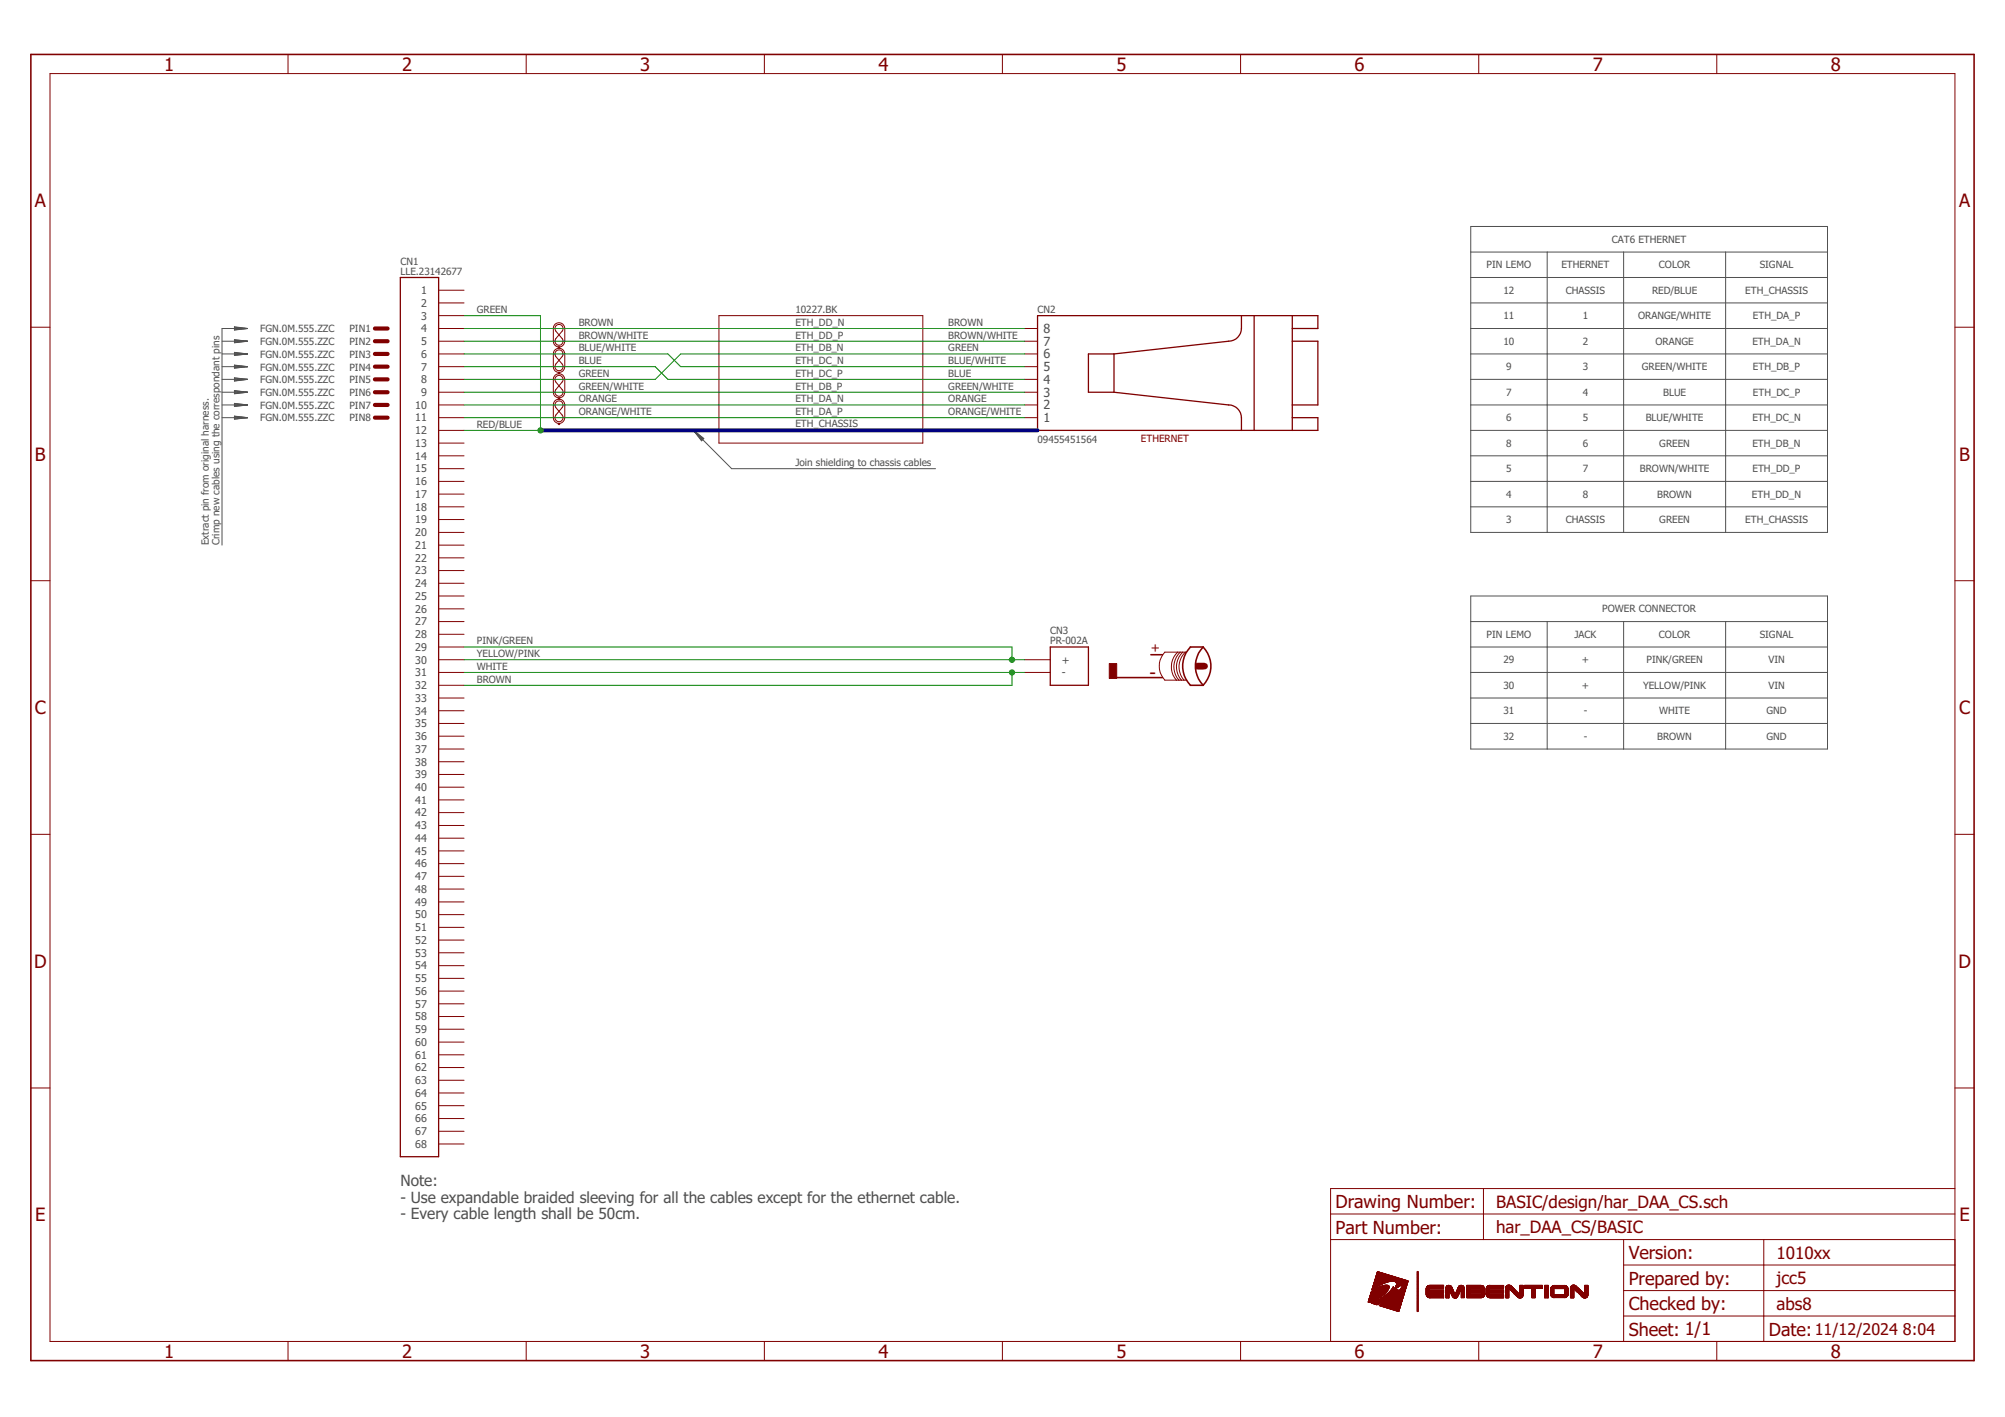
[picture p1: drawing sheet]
<svg xmlns="http://www.w3.org/2000/svg" width="297mm" height="210mm" viewBox="0 0 297 210" stroke-linecap="round" stroke-linejoin="round" font-family="sans-serif">
<g fill="none" stroke="#505050" stroke-width=".15">
<path d="M217.9 33.5h52.8v45.4h-52.8zM217.9 37.3h52.8M229.2 37.3v41.6M240.5 37.3v41.6M255.7 37.3v41.6M32.9 52.4h3.8M32.9 56.2h3.8M32.9 60h3.8M32.9 50.5h3.8M32.9 54.3h3.8M32.9 58.1h3.8M34.7 48.4l2 .3-2 .2z"/>
<path d="M34.7 50.3l2 .2-2 .3zM34.7 52.2l2 .2-2 .3zM34.7 54.1l2 .2-2 .2zM34.7 56l2 .2-2 .3zM34.7 57.8l2 .3-2 .2zM34.7 59.8l2 .2-2 .2zM34.7 48.6l2 .1M34.7 48.5l2 .2M34.7 50.4l2 .1M34.7 52.3l2 .1M34.7 52.2l2 .2M34.7 54.2l2 .1"/>
<path d="M34.7 54.1l2 .2M34.7 56.1l2 .1M34.7 56l2 .2M34.7 58l2 .1M34.7 57.9l2 .2M34.7 59.9l2 .1M34.7 59.8l2 .2M36.7 48.7h-3.8v32.1M36.7 48.7h-2M36.7 48.7l-2 .2M36.7 50.5l-2 .1M36.7 50.5l-2 .2"/>
<path d="M36.7 52.4l-2 .1M36.7 52.4l-2 .2M36.7 54.3l-2 .1M36.7 54.3l-2 .2M36.7 56.2l-2 .1M36.7 56.2l-2 .2M36.7 58.1l-2 .1M36.7 58.1l-2 .2M36.7 60l-2 .1M36.7 60l-2 .2M217.9 41.1h52.8M217.9 48.7h52.8"/>
<path d="M217.9 52.4h52.8M217.9 56.2h52.8M217.9 60h52.8M217.9 44.9h52.8M32.9 61.9h3.8M34.7 61.6l2 .3-2 .2zM34.7 61.8l2 .1M34.7 61.7l2 .2M36.7 61.9l-2 .1M36.7 61.9l-2 .2M102.7 63.8l5.7 5.6h30.2M102.7 63.8l1.6 1.2-.4 .3z"/>
<path d="M102.7 63.8l1.5 1.2M102.7 63.8l1.3 1.4M102.7 63.8l1.3 1.5M217.9 63.8h52.8M217.9 67.5h52.8M217.9 71.3h52.8M217.9 75.1h52.8M217.9 92.1h52.8M217.9 88.3h52.8v22.7h-52.8zM217.9 95.8h52.8M217.9 99.6h52.8M229.2 92.1v18.9"/>
<path d="M240.5 92.1v18.9M255.7 92.1v18.9M217.9 103.4h52.8M217.9 107.2h52.8"/>
</g>
<g fill="none" stroke="#800000" stroke-width=".15">
<path d="M7.4 10.9h282.2v187.8h-282.2zM42.7 8.1v2.8M78 8.1v2.8M113.2 8.1v2.8M148.5 8.1v2.8M183.8 8.1v2.8M219.1 8.1v2.8M254.3 8.1v2.8M4.6 48.5h2.8M65 46.8h3.7M65 43h3.7M65 44.9h3.7"/>
<path d="M65 48.7h3.7M65 50.5h3.7M65 52.4h3.7M65 54.3h3.7M65 56.2h3.7M65 58.1h3.7M65 60h3.7M82.3 51.8a.86 .86 0 0 1 .9-.1 .86 .86 0 0 1 .5 .7v1.9a.85 .85 0 0 1-.9 .9 .85 .85 0 0 1-.8-.9v-2.1zM82.3 48a.86 .86 0 0 1 .9-.1 .86 .86 0 0 1 .5 .8v1.8a.85 .85 0 0 1-.9 .9 .85 .85 0 0 1-.8-.9v-2.1zM82.3 55.6a.86 .86 0 0 1 .9-.2 .86 .86 0 0 1 .5 .8v1.9a.85 .85 0 0 1-.9 .8 .85 .85 0 0 1-.8-.8v-2.1zM82.3 59.3a.86 .86 0 0 1 .9-.1 .86 .86 0 0 1 .5 .8v1.9a.85 .85 0 0 1-.9 .8 .85 .85 0 0 1-.8-.8v-2.2zM82.4 52a.63 .63 0 0 0-.1 .8l1 1.1a.61 .61 0 0 1-.1 .9 .61 .61 0 0 1-.8 0 .61 .61 0 0 1-.1-.9l1-1.1a.61 .61 0 0 0-.1-.8 .61 .61 0 0 0-.8 0z"/>
<path d="M82.4 48.3a.61 .61 0 0 1 .8-.1 .61 .61 0 0 1 .1 .8l-1 1.2a.61 .61 0 0 0 .1 .8 .61 .61 0 0 0 .8 0 .61 .61 0 0 0 .1-.8l-1-1.2a.63 .63 0 0 1 .1-.7zM82.4 55.8a.6 .6 0 0 1 .8-.1 .6 .6 0 0 1 .1 .9l-1 1.1a.61 .61 0 0 0 .1 .8 .61 .61 0 0 0 .8 0 .61 .61 0 0 0 .1-.8l-1-1.1a.6 .6 0 0 1 .1-.8zM82.4 59.6a.61 .61 0 0 1 .8-.1 .61 .61 0 0 1 .1 .9l-1 1.1a.61 .61 0 0 0 .1 .8 .61 .61 0 0 0 .8 0 .61 .61 0 0 0 .1-.8l-1-1.1a.63 .63 0 0 1 .1-.8zM82.7 51.4v.2M82.7 55.2v.2M82.7 58.9v.2M82.8 51.4v.2M82.8 55.2v.2M82.8 58.9v.2M82.9 51.4v.2M82.9 55.2v.2M82.9 58.9v.2"/>
<path d="M106.5 46.8h30.2v18.8h-30.2zM151.8 48.7h1.9M151.8 50.5h1.9M151.8 52.4h1.9M151.8 54.3h1.9M151.8 56.2h1.9M151.8 58.1h1.9M151.8 60h1.9M289.6 48.5h2.9M65 65.6h3.7M65 61.9h3.7M65 63.8h3.7"/>
<path d="M65 67.5h3.7M65 69.4h3.7M65 71.3h3.7M65 73.2h3.7M65 75.1h3.7M65 77h3.7M65 78.9h3.7M82.7 62.7v.2M82.8 62.7v.2M82.9 62.7v.2M151.8 61.9h1.9M4.6 86h2.8"/>
<path d="M65 80.8h3.7M65 82.6h3.7M65 84.5h3.7M65 86.4h3.7M65 88.3h3.7M65 90.2h3.7M65 92.1h3.7M65 94h3.7M65 95.8h3.7M65 97.7h3.7M65 99.6h3.7M151.8 97.7h3.8"/>
<path d="M151.8 99.6h3.8M174.5 96.6a2.99 2.99 0 0 0-.2 4.2M174.8 96.6a2.97 2.97 0 0 0-.1 4.2M175.2 96.6a2.99 2.99 0 0 0-.2 4.2M175.6 96.6a2.99 2.99 0 0 0-.2 4.2M175.8 96.6h-3.2a3 3 0 0 0 0 4.2h3.2M178.4 98.3h-1.2v.8h1.1M289.6 86h2.9M65 101.5h3.7M65 103.4h3.7M65 105.3h3.7M65 107.2h3.7"/>
<path d="M65 109.1h3.7M65 111h3.7M65 112.8h3.7M65 114.7h3.7M65 116.6h3.7M65 118.5h3.7M4.6 123.6h2.8M65 120.4h3.7M65 122.3h3.7M65 124.2h3.7M65 126h3.7M65 127.9h3.7"/>
<path d="M65 129.8h3.7M65 131.7h3.7M65 133.6h3.7M65 135.5h3.7M65 137.4h3.7M65 139.3h3.7M289.6 123.6h2.9M65 141.1h3.7M65 143h3.7M65 144.9h3.7M65 146.8h3.7M65 148.7h3.7"/>
<path d="M65 150.6h3.7M65 152.5h3.7M65 154.4h3.7M65 156.3h3.7M65 158.1h3.7M4.6 161.2h2.8M65 160h3.7M65 161.9h3.7M65 163.8h3.7M65 165.7h3.7M65 167.6h3.7M65 169.5h3.7"/>
<path d="M197.1 179.8h92.5M219.8 176.1v7.5M289.6 161.2h2.9M289.6 176.1h-92.5v22.6M42.7 198.7v2.8M78 198.7v2.8M113.2 198.7v2.8M148.5 198.7v2.8M183.8 198.7v2.8M197.1 183.6h92.5M202.7 192.9h.3M202.7 192.7h.7"/>
<path d="M202.8 192.6h1M202.8 192.4h1.2M202.9 192.9h.1M202.9 192.3h1.4M202.9 192.2h1.6M203 192h1.7M203 191.9h1.9M203.1 191.7h2M203.1 191.6h2.1M203.1 192.8l-.4 .1M203.1 191.4h2.3M203.2 193h.3"/>
<path d="M203.2 193.1h.2M203.2 191.1h.1M203.3 192.8h-.6M203.3 191h.1M203.3 191.3h2.2M203.3 190.8h.4M203.3 193.1h.1M203.3 191l-.1 .1M203.4 190.7h.5M203.4 191.2h2.1M203.4 192.8h-.7M203.4 191h-.1"/>
<path d="M203.4 190.5h.8M203.5 190.4h.9M203.5 193.1h.8M203.5 191.1h2.1M203.5 190.9h-.2M203.5 190.2h1.2M203.5 192.9h.3M203.5 192.7h-.8M203.6 190.9h-.3M203.6 190.1h1.5M203.6 193h-.4M203.6 192.7h-.8"/>
<path d="M203.6 189.9h1.9M203.6 193.2h.6M203.6 190.8l-.3 .1M203.6 189.8h5M203.6 189.7l5 .1M203.7 189.7h4.8M203.7 189.7h4.7M203.7 193.2h.5M203.7 193h-.4M203.7 192.6h-.9M203.7 191h2M203.7 189.6h4.6"/>
<path d="M203.7 189.6h4.5M203.7 193h.8M203.7 190.8h-.4M203.7 189.5l4.3 .1M203.7 189.5h4.2M203.7 189.5h4.1M203.8 191h1.9M203.8 189.4l3.9 .1M203.8 189.4h3.8M203.8 189.4h3.6M203.8 189.3h3.5M203.8 192.9h-.4"/>
<path d="M203.8 190.7l-.5 .1M203.8 189.3h3.4M203.8 189.3h3.3M203.8 189.2h3.1M203.8 189.2h3M203.8 193.3h.3M203.8 192.6h-1M203.8 189.1l2.9 .1M203.8 189.1h2.8M203.9 192.7h.2M203.9 190.7h-.5M203.9 189.1h2.6"/>
<path d="M203.9 189h2.4M203.9 189h2.2M203.9 192.8l-.3 .1M203.9 188.9h2.1M203.9 188.9h1.9M203.9 192.5h-1.1M203.9 188.8l1.9 .1M203.9 188.8h1.7M203.9 188.8h1.6M204 188.7h1.3M204 192.8h-.3M204 190.6h-.6"/>
<path d="M204 188.7h1.1M204 188.6h1M204 192.5h-1.2M204 188.6h.9M204 188.6h.8M204 192.9h.7M204 190.8h1.8M204 188.5h.6M204 188.5h.5M204 188.4h.4M204 188.4h.3M204.1 192.8h-.3"/>
<path d="M204.1 190.8h1.7M204.1 188.4h.1M204.1 192.4h-1.3M204.1 190.5l-.7 .1M204.1 192.6h.3M204.2 192.4h-1.4M204.2 192.7h-.3M204.2 192.3h-1.3M204.2 190.5h-.8M204.3 192.7h-.3M204.3 192.7h.7M204.3 193.4h3.2"/>
<path d="M204.3 192.6h-.2M204.3 190.7h1.5M204.3 190.4l-.9 .1M204.3 192.3h-1.4M204.4 190.6h1.4M204.4 193.1h-.9M204.4 193.3h3.1M204.4 192.4h.2M204.4 192.2h-1.5M204.4 190.4h-.9M204.4 193.1h-.8M204.4 193.4h3.1"/>
<path d="M204.4 192.6h-.2M204.5 192.2h-1.6M204.5 190.6h1.3M204.5 193.3h3M204.5 192.5h-.2M204.5 190.3l-1 .1M204.5 192.6h.7M204.6 193.2h3M204.6 193h-.8M204.6 192.5h-.3M204.6 192.1h-1.7M204.6 190.6h1.2"/>
<path d="M204.6 193.5h2.9M204.6 190.3h-1.1M204.6 193h-.7M204.7 193.2h2.9M204.7 192.4h-.3M204.7 192.3h.1M204.7 192h-1.8M204.7 190.5h1.1M204.7 193.1h2.9M204.7 192.9h-.8M204.7 190.2l-1.2 .1M204.7 192.4h-.2"/>
<path d="M204.7 192h-1.7M204.8 193.5h2.7M204.8 192.3h-.2M204.8 192.8l-.7 .1M204.8 192.4h.6M204.8 191.9h-1.8M204.8 193h2.8M204.9 190.2h-1.4M204.9 192.8h-.8M204.9 192.2h.1M204.9 191.9h-1.9M204.9 190.5h.8"/>
<path d="M204.9 192.3h-.2M204.9 193h2.7M204.9 190.1l-1.4 .1M204.9 193.6h2.5M204.9 192.8h-.7M204.9 192.2h-.2M204.9 191.8h-1.9M205 192.9h2.6M205 192.2h-.2M205 191.8h-2M205 192.3h.6M205 190.4h.7"/>
<path d="M205 191.7h-2M205 190.1h-1.5M205.1 192.7h-.8M205.1 193.6h2.3M205.1 192.1h-.2M205.1 192h.1M205.1 192.8h2.6M205.1 192.7h-.7M205.1 191.7h-2M205.1 193.7h2.3M205.1 192.1h-.1M205.2 192.6h-.7"/>
<path d="M205.2 191.6h-2.1M205.2 190.4h.1M205.2 192h-.2M205.2 190l-1.6 .1M205.2 192.7h2.5M205.2 192.2h.6M205.3 192.7h2.4M205.3 192.6h-.7M205.3 192h-.2M205.3 191.5h-2.2M205.3 190.4h.2M205.3 193.7h2.1"/>
<path d="M205.3 191.9h.1M205.3 192.6h2.4M205.3 192.5h-.6M205.3 191.9h-.1M205.3 190h-1.7M205.4 191.4l-2.3 .1M205.4 192.5h-.7M205.4 191.9h-.2M205.4 193.7h2M205.4 192.6h2.4M205.4 192h.6M205.4 191.4h-2.2"/>
<path d="M205.4 191.3h-2.2M205.5 192.4h-.7M205.5 191.8h-.2M205.5 191.7h.1M205.5 191.3h-2.3M205.5 189.9l-1.9 .1M205.5 191.8h-.1M205.5 192.4h-.6M205.5 191.2h-2.2M205.5 193.8h1.9M205.6 191.7h-.2M205.6 192.4h2.2"/>
<path d="M205.6 192.3h-.7M205.6 191.1l-2.2 .1M205.6 193.8h1.8M205.6 191.9h.6M205.6 191.6h.1M205.6 189.9h.1M205.7 192.4h2.1M205.7 191.7h-.2M205.7 192.3h-.7M205.7 191l-2.1 .1M205.7 189.9h-2.1M205.7 191.8h2.3"/>
<path d="M205.7 191.6h-.2M205.7 192.2h-.6M205.7 191.6h-.1M205.7 190.9h-1.9M205.7 190.9h-1.8M205.8 193.8h1.6M205.8 192.3h2M205.8 190.8l-1.9 .1M205.8 192.2h-.7M205.8 191.7h.6M205.8 191.5h-.1M205.8 191.4h.1"/>
<path d="M205.8 190.7h-1.6M205.8 189.8v.1M205.8 191.7h2.2M205.8 192.2h2.1M205.8 189.8l-2.2 .1M205.9 192.1h-.6M205.9 192.2h2M205.9 191.4l-.1 .1M205.9 193.9h1.4M205.9 189.8h.1M205.9 191.6h2.1M206 191.6h.5"/>
<path d="M206 191.4h-.2M206 191.3h.1M206 192h-.6M206 191.5h2.1M206 191.3h-.1M206 193.9h1.3M206.1 192h1.8M206.1 192h-.7M206.1 191.5h2M206.1 191.1h.1M206.1 194h1.2M206.1 191.9h-.6"/>
<path d="M206.1 191.2h-.1M206.1 191.4h.6M206.1 191.4h1M206.2 191.9h-.6M206.2 191.1l-.2 .1M206.2 191.3h.9M206.2 191h.1M206.2 189.8h-2.6M206.2 191.9h1.8M206.2 191.1h-.1M206.2 191.8h-.5M206.2 194h1.1"/>
<path d="M206.2 191l-.1 .1M206.2 190.9h.1M206.3 191.9h1.7M206.3 191.3h.8M206.3 191h-.1M206.3 191.8h1.7M206.3 191.2h.8M206.3 190.9h-.1M206.3 190.8h.1M206.3 191.7h-.6M206.4 191.2h.7M206.4 190.8l-.1 .1"/>
<path d="M206.4 190.7h.1M206.4 194h.9M206.4 191.7h1.6M206.4 191.1h.7M206.4 190.6h.1M206.4 189.8h2.2M206.5 191.1h.6M206.5 191h.5M206.5 191h.4M206.5 194.1h.8M206.5 190.9h.4M206.6 191.6h1.5"/>
<path d="M206.6 194.1h.7M206.6 189.8h2M206.6 190.8h.3M206.7 194.1h.6M206.7 189.9h1.9M206.7 191.4h.4M206.7 190.7h.4M206.8 190.9h-.2M206.8 189.9h1.8M206.8 190.5h.5M206.8 190h1.7M206.8 190.8l-.2 .1"/>
<path d="M206.9 194.2h.4M206.9 190.4h.7M206.9 190.2h.9M206.9 190.1h1.6M206.9 190.8h-.2M207 194.2h.2M207 190.7l-.3 .1M207.1 190.7h-.4M207.1 194.2h.1M207.2 191.4h.9M207.2 190.6h-.5M207.2 191.3h.9"/>
<path d="M207.3 190.6h-.5M207.3 191.3h.9M207.3 191.2h.9M207.3 190.5l-.5 .1M207.4 191.1h.8M207.4 190.5h-.6M207.5 191h.7M207.5 190.4l-.7 .1M207.5 190.9h.8M207.6 190.4h-.8M207.6 190.8h.7M207.6 193.1h-2.8"/>
<path d="M207.6 193h-2.7M207.6 190.7h.7M207.6 190.3l-.7 .1M207.7 192.8l-2.6 .1M207.7 190.7h.6M207.7 190.6h.6M207.7 192.8h-2.5M207.7 190.6h.7M207.7 190.3h-.8M207.8 190.5h.6M207.8 192.5h-2.3M207.8 192.3h-2.1"/>
<path d="M207.9 192.3h-2.1M207.9 190.4h.5M207.9 192.1h-1.9M207.9 190.3h.5M207.9 190.2h-1M208 191.9h-1.8M208 190.1l-1.1 .1M208 190.2h.5M208 190.1h.5M208 191.6h-2.1M208.1 191.5h-2.1M208.2 191.3h-1"/>
<path d="M208.2 191.1h-.8M208.3 190.9h-.8M208.3 190.8l-.7 .1M208.3 190.8h-.7M208.5 190.2l-.6 .1M210 191.2h.1M210 194.3h.1M210 194.2h.1M210 194.1h.1M210 194h.1M210 193.9h.1M210 193.8h.1"/>
<path d="M210 193.7h.1M210 193.6h.1M210 193.5h.1M210 193.4h.1M210 193.3h.1M210 193.2h.1M210 193.1h.1M210 193h.1M210 192.9h.1M210 192.8h.1M210 192.7h.1M210 192.6h.1"/>
<path d="M210 192.5h.1M210 192.4h.1M210 192.3h.1M210 192.2h.1M210 192.1h.1M210 192h.1M210 191.9h.1M210 191.8h.1M210 191.7h.1M210 191.6h.1M210 191.5h.1M210 191.4h.1"/>
<path d="M210 191.3h.1M210 191.1h.1M210 191h.1M210 190.9h.1M210 190.8h.1M210 190.7h.1M210 190.6h.1M210 190.5h.1M210 190.4h.1M210 190.3h.1M210 190.2h.1M210 190.1h.1"/>
<path d="M210 190h.1M210 189.9h.1M210 189.8h.1M210 189.7h.1M210 189.6h.1M210 189.5h.1M210 189.4h.1M210 189.3h.1M210 189.2h.1M210 189.1h.1M210 189h.1M210 188.9h.1"/>
<path d="M210 188.8h.1M210 188.7h.1M210 188.6h.1M210 188.5h.1M210 188.4h.1M210 188.3h.1M211.3 191.2h2.6M211.3 191.5h2.6l-2.6 .1M211.3 191.8h2.6M211.3 191.7h.5M211.3 191.6h.5M211.3 191.5h2.6"/>
<path d="M211.3 191.4h2.6M211.3 191.3h2.6M211.3 191.1h2.6M211.3 191h.5M211.3 190.9h.5M211.3 191.9h2.6M211.3 190.8h2.6M211.3 190.6v.1M211.3 191.9h.1M211.3 190.7h2.6M211.4 192h2.5M211.4 192h.1"/>
<path d="M211.4 190.7h2.5M211.4 190.6h2.5M211.4 192.1h.1M211.5 192.1h2.4M211.5 190.6h2.4M211.5 190.5h2.4M211.5 190.5h.1M211.6 192.2h2.3M211.6 192.2h.1M211.6 190.5h2.3M211.7 192.2h2.2M211.7 192.2h.1"/>
<path d="M211.8 192.3h.1M211.8 191.7h-.5l2.6 .1M211.8 192.3h2.1M213.9 191.1h.1M213.9 192.3h.1M213.9 190.4h-2.3M213.9 192.2h-2.4M213.9 192h-2.5h2.5M213.9 190.6h-2.5M213.9 190.8h-2.6h2.6M214.2 191.2h.5M214.2 192.3h.5"/>
<path d="M214.2 192.2h.5M214.2 192.1h.5M214.2 192h.5M214.2 190.7l.9 .1h-.9M214.2 190.8h1M214.2 191.9h.5M214.2 191.8h.5M214.2 191.7h.5M214.2 191.6h.5M214.2 191.5h.5M214.2 191.4h.5M214.2 191.3h.5"/>
<path d="M214.2 191.1h.5M214.2 191h.5M214.2 190.9h1M214.2 190.8l1 .1M214.2 190.6h.9M214.3 190.6h.8M214.3 190.6h.1M214.3 190.5l.7 .1M214.3 190.5h.6M214.4 190.5h.5M214.4 190.5h.1M214.5 190.4h.1"/>
<path d="M214.5 190.4h.3M214.7 191h.5M214.7 191.1h.6M214.8 191.2h.5M214.8 191.2l.5 .1M214.8 190.4h.1M214.8 191.3h.5M214.8 190.4v.1M214.8 191.3l.6 .1M214.9 191.4h.5M214.9 190.5h-.5M214.9 191.4l.5 .1"/>
<path d="M214.9 190.5h.1M214.9 191.5h.5M214.9 191.5l.6 .1h-.6M214.9 191.5h.1M214.9 191.6h.6M215 191.7h.5h-.5M215 191.7h.1M215.1 190.7h-.9h.9M215.1 191.9h1M215.2 190.9h.1M215.2 191h-.5l.6 .1M215.3 192.2l.6-.1-.6 .1"/>
<path d="M215.3 191.1h-.6l.6 .1M215.3 192.2h.6M215.3 192.2l.5 .1M215.3 191.3h.1M215.4 192.2l.4 .1M215.5 192.3h.1M215.5 191.6h.1M215.5 191.6l-.5 .1M215.5 191.7h-.5l.6 .1M215.5 191.7h.1M215.6 191.8h.5h-1M215.6 192.3h.1"/>
<path d="M215.6 191.6h.6M215.7 191.6h.1M215.7 191.6h.5M215.7 192.3h.1M215.7 191.5l.5 .1h-.5M215.7 191.4l.5 .1h-.5M215.7 191.4h.5M215.8 191.4h.1M215.8 191.3h.5M215.8 191.2v.1M215.8 191.2h.5h-.5M215.8 192.2h.1"/>
<path d="M215.9 191.1h.1M215.9 191.1h.5M215.9 190.9h.1M215.9 192v.1M216 192h-.8l.7 .1M216 190.8v.1M216 192h-.8M216 192h-.9M216 190.8h.9M216 190.7h.9M216 191.9h-.9h.9M216.1 190.6h.8"/>
<path d="M216.1 191.7h-.5h.5M216.1 191.7h-.5M216.1 191.7h.1M216.2 190.5l.6 .1M216.3 191.4h-.5M216.3 191.3h.1M216.3 190.4h.1M216.3 191.3h-.5M216.4 191.1l-.6 .1M216.4 191.1h.1M216.4 191l-.5 .1M216.5 190.9l-.6 .1"/>
<path d="M216.5 191h-.6M216.5 191.2h.4M216.5 192.2h.4M216.5 192.1h.4M216.5 192h.4M216.5 191.9h.4M216.5 191.8h.4M216.5 191.7h.4M216.5 191.6h.4M216.5 191.5h.4M216.5 191.4h.4M216.5 191.3h.4"/>
<path d="M216.5 191.1h.4M216.5 191h.4M216.6 190.4h-.3M216.6 190.4h.1M216.7 190.4v.1M216.7 190.5h-.5M216.7 190.5h.1M216.8 190.5h-.6h.6M216.8 190.5v.1M216.9 190.7h.1M216.9 190.7l-.9 .1h.9M216.9 192.2l-.4 .1"/>
<path d="M216.9 190.9h-1M216.9 190.9h-.9M216.9 190.8l-.9 .1M217.3 191.2h2.6h-2.6M217.3 190.5l2.5 .1h-2.5M217.3 192.3h2.1M217.3 192.2h2.4M217.3 191.3h2.5h-2.5M217.3 192h2.6M217.3 191.9h2.6M217.3 191.8h2.6l-2.6 .1M217.3 191.7h.5"/>
<path d="M217.3 191.6h.5M217.3 191.5h2.6M217.3 191.4h2.6M217.3 191.2h2.6M217.3 191.1h2.6M217.3 191h.5M217.3 190.9h.5M217.3 190.9h2.6M217.3 190.8h2.6M217.3 190.7h2.6M217.3 190.6h2.5M217.3 190.5h2.4"/>
<path d="M217.3 190.4l2.3 .1M217.3 190.4h2.2M219.1 198.7v2.8M219.4 190.9h.5h-.5M219.4 191h.5h-.5M219.4 191h.5M219.5 191.7l.5 .1h-2.7M219.5 191.7h.5M219.5 191.6h.5M219.5 192.2h.1M219.5 190.4h.1M219.6 192.2h-2.3"/>
<path d="M219.6 192.2h.1M219.6 190.4v.1M219.7 192.2h.1M219.7 190.5h.1M219.7 192.1v.1M219.7 192.1h.1M219.8 192.1h-2.5M219.8 192v.1M219.9 192h-2.6M219.9 191.2l-2.6 .1M219.9 191.2h.1M219.9 191.4h.1"/>
<path d="M219.9 191.9h-2.6M219.9 191.4v.1M219.9 191.9h.1M219.9 191.5h-2.6M220.2 191.2h2.6M220.2 191.8h2.6M220.2 191.7h.5M220.2 191.6h.5M220.2 191.5h2.6M220.2 191.4h2.6M220.2 191.3h2.6M220.2 191.1h2.6"/>
<path d="M220.2 191h.4M220.2 190.9h.4M220.2 191.9h.1M220.2 190.8h2.6M220.2 191.9h2.6M220.2 190.7h.1M220.2 190.7h2.6M220.3 190.6l2.5 .1M220.3 190.6h2.5M220.3 192h2.5M220.3 192h.1M220.3 192.1h2.5"/>
<path d="M220.3 190.5l2.5 .1M220.4 192.1h2.4M220.4 190.5h.1M220.4 192.1v.1M220.4 190.5h2.4M220.4 192.1l2.4 .1M220.5 190.5h.1M220.5 192.2h2.3M220.5 190.4v.1M220.5 190.5h2.3M220.5 192.2h.1M220.6 192.2h.1"/>
<path d="M220.6 192.2h2.2M220.6 190.4h2.2M220.7 192.3h.1M220.8 192.3h2M222.6 191.6h.2M222.8 192h-2.5M222.8 191.9l-2.5 .1M222.8 191.9h-2.6M222.8 190.8h-2.6h2.6M222.8 190.5h-2.4h2.4M223.1 191.2h.4M223.1 192.2h.4"/>
<path d="M223.1 192.1h.4M223.1 192h.4M223.1 191.9h.4M223.1 191.8h.4M223.1 191.7h.4M223.1 191.6h.4M223.1 191.5h.4M223.1 191.4h.4M223.1 191.3h.4M223.1 191.1h.4M223.1 191h.4M223.1 190.9h.4"/>
<path d="M223.1 190.9h1.1M223.1 190.8h1.1M223.1 190.7l1.1 .1h-1.1M223.1 190.7h1M223.1 190.6l.9 .1M223.1 192.3h.4M223.1 190.6h.9M223.1 190.5l.8 .1M223.2 190.5h.1M223.2 190.5h.6M223.3 190.4v.1M223.3 190.4h.1"/>
<path d="M223.3 190.4h.5M223.4 190.4h.1M223.4 190.4h.2M223.5 190.4h.1M223.5 190.9h.1M223.6 190.9h.7M223.6 191h.7M223.7 190.4h.1M223.7 191.1h.8M223.8 191.1h.1M223.8 190.4v.1M223.8 191.1l.7 .1"/>
<path d="M223.8 190.5h.1M223.8 191.1v.1M223.9 191.2h.7M223.9 190.5h-.7h.7M223.9 190.5v.1M223.9 191.3h.7M224 191.3h.7M224 190.6h.1M224.1 191.4h.7M224.1 190.7h.1M224.1 191.4l.7 .1M224.1 190.7v.1"/>
<path d="M224.2 191.5h.7M224.2 190.8h.1M224.2 190.8v.1M224.3 191.6h.6M224.3 190.9h.1M224.3 191h-.6M224.4 191h.1M224.4 191h-.7l.7 .1M224.4 191v.1M224.5 191.1l-.7 .1M224.6 191.9h1M224.6 191.9h.1"/>
<path d="M224.7 192h.9M224.7 192h.9l-.8 .1M224.8 192.1l.7 .1M224.9 192.1v.1M224.9 192.2h.6h-.6M224.9 192.2h.1M225 192.2h.1M225 191.6h-.7M225 192.2v.1M225 192.3h.3M225 191.6l-.7 .1M225.1 191.7h-.7"/>
<path d="M225.1 191.7l-.6 .1M225.2 191.8h.1M225.2 190.4h.4M225.2 191.2h.4M225.2 191.7h.4M225.2 191.6h.4M225.2 191.5h.4M225.2 191.4h.4M225.2 191.3h.4M225.2 191.1h.4M225.2 191h.4M225.2 190.9h.4"/>
<path d="M225.2 190.8h.4M225.2 190.7h.4M225.2 190.6h.4M225.2 190.5h.4M225.3 192.3h.1M225.4 192.2v.1M225.4 192.2h-.4M225.6 192h.1M225.6 191.9h-1M225.6 191.8l-1.1 .1M225.6 191.8h-1.1M225.9 190.8h2.6"/>
<path d="M225.9 190.7h2.6M225.9 190.6h2.6M225.9 190.5h2.6M225.9 190.4h2.6M226.9 192.3h.5M226.9 192.2h.5M226.9 192.1h.5M226.9 192h.5M226.9 191.9h.5M226.9 191.8h.5M226.9 191h.5M226.9 190.9h.5"/>
<path d="M227 191.2h.4M227 191.7h.4M227 191.6h.4M227 191.5h.4M227 191.4h.4M227 191.3h.4M227 191.1h.4M227 191h.4M227.4 191h-.5l.1 .1h.4M227.4 190.9h-.5M228.5 190.8v.1M228.5 190.8l-2.6 .1"/>
<path d="M228.9 191.2h.5M228.9 192.3h.5M228.9 192.3h.1M228.9 192.2h.5M228.9 192.1h.5M228.9 192h.5M228.9 191.9h.5M228.9 191.8h.5M228.9 191.7h.5M228.9 191.6h.5M228.9 191.5h.5M228.9 191.4h.5"/>
<path d="M228.9 191.3h.5M228.9 191.1h.5M228.9 191h.5M228.9 190.9h.5M228.9 190.8h.5M228.9 190.7h.5M228.9 190.6h.5M228.9 190.5h.5M228.9 190.4h.5M229.3 192.3h.1M229.7 191.2h.5M229.7 191.7h.5"/>
<path d="M229.7 191.6h.5M229.7 191.5h.5M229.7 191.4h.5M229.7 191.3h.5M229.7 191.1h.5M229.7 191h.5M229.7 190.9h.5M229.7 190.9h2.6M229.7 191.8h2.6h-2.6M229.7 191.9h2.6M229.7 190.8h2.6M229.8 190.8h2.5h-2.6"/>
<path d="M229.8 190.7l2.5 .1M229.9 192h2.3M229.9 190.6h2.3M229.9 192.1h2.3M229.9 190.6h.1M229.9 192.1l2.2 .1M229.9 190.6h2.2M230 192.1v.1M230 190.5h.1M230 190.5h2.1M230.1 192.2h.1M230.1 190.4v.1"/>
<path d="M230.1 190.4l1.9 .1M230.1 192.2h1.8M230.2 190.4h.1M230.2 191.7v.1M230.3 190.4h1.6M231.8 191.7v.1M231.8 191.2h.5M231.8 191.7h.5M231.8 191.6h.5M231.8 191.5h.5M231.8 191.4h.5M231.8 191.3h.5"/>
<path d="M231.8 191.1h.5M231.8 191h.5M231.8 190.9h.5M231.9 192.2h.1M231.9 190.4v.1M232 190.4v.1M232 192.2h.1M232 192.2h-2h2M232.1 190.5h.1M232.1 190.5v.1M232.1 190.6h-2.2M232.2 192h-2.4"/>
<path d="M232.2 190.6h.1M232.2 190.7h-2.4h2.4M232.2 191.9v.1M232.3 191.9h.1M232.3 191.9h-2.5h2.5M232.3 191.7h-.5M232.7 191.2h.5M232.7 192.2h.5M232.7 192.1h.5M232.7 192h.5M232.7 191.9h.5M232.7 191.8h.5"/>
<path d="M232.7 191.7h.5M232.7 191.6h.5M232.7 191.5h.5M232.7 191.4h.5M232.7 191.3h.5M232.7 191.1h.5M232.7 191h.5M232.7 190.9h.5M232.7 190.9h1.2M232.7 190.8h1.1M232.7 190.8h1M232.7 190.6l1 .1"/>
<path d="M232.7 190.7h1M232.7 192.3h.5M232.7 190.6h.9M232.8 190.5h.7M232.9 190.5h.5M232.9 190.4v.1M232.9 190.4h.1M232.9 190.4h.4M233 190.4h.1M233 190.4h.3M233.1 190.4h.1M233.1 192.3h.1"/>
<path d="M233.2 192.2l-.5 .1M233.2 190.9h.7M233.3 191h.7M233.3 190.4h.1M233.3 191l.7 .1M233.4 190.4h.1M233.4 191.1v.1M233.4 190.4v.1M233.4 191.1h.7M233.4 191.2h.8h-.7M233.4 190.5h.1M233.5 190.5h.1"/>
<path d="M233.5 191.2h.1M233.5 191.3h.7M233.5 190.6h-.8M233.6 191.3h.1M233.6 191.3v.1M233.6 191.3l.7 .1M233.7 191.3v.1M233.7 191.4h.7M233.8 191.5h.7M233.8 190.8h-1.1M233.8 190.8v.1M233.9 191.6h.6"/>
<path d="M233.9 190.9v.1M234 191.7h.7M234 190.9l-.7 .1M234 191v.1M234.1 191.1h.1M234.1 191.8h1.1M234.1 191.1h-.7M234.1 191.1v.1M234.1 191.8l.1 .1M234.2 191.9h1M234.2 191.2h.1M234.3 191.3h-.7h.7"/>
<path d="M234.3 191.2v.1M234.3 192h.1M234.3 192h.9M234.3 192.1h.9M234.4 191.3l-.7 .1M234.4 192v.1M234.4 192.1h.8h-.8M234.4 191.4h-.7M234.4 191.5h.1M234.5 192.2h.1M234.5 192.2h.6M234.5 191.5v.1"/>
<path d="M234.5 192.2h.5M234.5 191.5l-.6 .1M234.6 191.6h-.7M234.6 192.2v.1M234.6 191.6v.1M234.6 192.3h.1M234.7 191.7h-.7M234.8 191.2h.4M234.8 191.7h.4M234.8 191.6h.4M234.8 191.5h.4M234.8 191.4h.4"/>
<path d="M234.8 191.3h.4M234.8 191.1h.4M234.8 191h.4M234.8 190.9h.4M234.8 190.8h.4M234.8 190.7h.4M234.8 190.6h.4M234.8 190.5h.4M234.8 190.4h.4M234.9 192.3h.1M234.9 192.2l-.3 .1M235.1 192.2h.1"/>
<path d="M235.1 192.1l-.6 .1M235.2 191.9v.1l-.9-.1M235.2 191.9h-1M240.5 194.9h49.1M240.5 183.6v15.1M240.5 191.2h49.1M240.5 187.4h49.1M254.3 198.7v2.8M261.3 183.6v15.1"/>
</g>
<path d="M4.6 8.1h287.9v193.4h-287.9zM170.5 97h1.7M178.2 95.8a4.1 4.1 0 0 1 0 5.7M178.2 95.8a4.1 4.1 0 0 0 0 5.7M178.2 95.8h-1.8a4.1 4.1 0 0 0 0 5.7h1.8M164.8 100.4h7.4" fill="none" stroke="#800000" stroke-width=".23"/>
<path d="M177.5 98.7h1" fill="none" stroke="#800000" stroke-width=".95"/>
<path d="M164.3 98.3h1.1v2.2h-1.1z" fill="#800000" stroke="#800000" stroke-width=".15"/>
<path d="M59.3 41.1h5.7v130.2h-5.7zM165 58.1l17 1.9a1.92 1.92 0 0 1 1.9 1.9v1.9M165 52.4h-3.8v5.7h3.8M165 52.4v5.7M183.9 46.8v1.9a1.92 1.92 0 0 1-1.9 1.8l-17 1.9M185.8 46.8v17M191.5 48.7h3.7v-1.9h-41.5v17h41.5v-1.9h-3.7M191.5 46.8v17M191.5 50.5h3.7v9.5h-3.7M155.6 95.8h5.6v5.7h-5.6z" fill="none" stroke="#800000" stroke-width=".19"/>
<path d="M55.5 52.4h1.9M55.5 54.3h1.9M55.5 56.2h1.9M55.5 58.1h1.9M55.5 60h1.9M55.5 48.7h1.9M55.5 50.5h1.9M55.5 61.9h1.9" fill="none" stroke="#800000" stroke-width=".61"/>
<path d="M80.1 63.8h73.6" fill="none" stroke="#000080" stroke-width=".57"/>
<g fill="none" stroke="#008000" stroke-width=".15">
<path d="M68.7 52.4h30.3l1.8 1.9h51M68.7 54.3h28.4l1.9 1.9h52.8M68.7 60h83.1M68.7 58.1h83.1M68.7 50.5h83.1M68.7 48.7h83.1M68.7 46.8h11.4v17h-11.4M151.8 52.4h-51l-3.7 3.8h-28.4M68.7 61.9h83.1M68.7 95.8h81.2v1.9M68.7 97.7h83.1M68.7 99.6h83.1"/>
<path d="M149.9 99.6v1.9h-81.2"/>
</g>
<g fill="#008000" stroke="#008000" stroke-width=".15">
<circle cx="80.1" cy="63.8" r=".38"/>
<circle cx="149.9" cy="97.7" r=".38"/>
<circle cx="149.9" cy="99.6" r=".38"/>
</g>
<g font-size="2.7" fill="#800000">
<text x="24.3" y="10.5">1</text>
<text x="59.6" y="10.5">2</text>
<text x="94.9" y="10.5">3</text>
<text x="130.1" y="10.5">4</text>
<text x="165.4" y="10.5">5</text>
<text x="200.7" y="10.5">6</text>
<text x="236" y="10.5">7</text>
<text x="271.2" y="10.5">8</text>
<text x="5.2" y="30.7">A</text>
<text x="290.2" y="30.7">A</text>
<text x="5.2" y="68.2">B</text>
<text x="290.2" y="68.2">B</text>
<text x="170.3" y="100.6">-</text>
<text x="5.2" y="105.8">C</text>
<text x="290.2" y="105.8">C</text>
<text x="5.1" y="143.3">D</text>
<text x="290.1" y="143.3">D</text>
<text x="197.9" y="179">Drawing Number:</text>
<text x="5.2" y="180.9">E</text>
<text x="197.9" y="182.8">Part Number:</text>
<text x="290.3" y="180.9">E</text>
<text x="241.3" y="190.3">Prepared by:</text>
<text x="241.3" y="186.5">Version:</text>
<text x="241.3" y="197.9">Sheet: 1/1</text>
<text x="241.3" y="194.1">Checked by:</text>
<text x="262.1" y="197.9">Date:11/12/2024</text>
<text x="24.3" y="201.1">1</text>
<text x="59.6" y="201.1">2</text>
<text x="94.9" y="201.1">3</text>
<text x="130.1" y="201.1">4</text>
<text x="165.4" y="201.1">5</text>
<text x="200.7" y="201.1">6</text>
<text x="236" y="201.1">7</text>
<text x="271.2" y="201.1">8</text>
</g>
<g font-size="2.5" fill="#800000">
<text x="221.7" y="178.9">BASIC/design/har_DAA_CS.sch</text>
<text x="221.7" y="182.7">har_DAA_CS/BASIC</text>
<text x="263.2" y="186.4">1010xx</text>
<text x="263.2" y="190.2">jcc5</text>
<text x="263.2" y="194">abs8</text>
</g>
<text font-size="2.4" fill="#800000" x="281.9" y="197.8">8:04</text>
<g font-size="2.3" fill="#505050">
<text x="59.3" y="175.7">Note:</text>
<text x="59.3" y="178.2">- Use expandable braided sleeving for all the cables except for the ethernet cable.</text>
<text x="59.3" y="180.6">- Every cable length shall be 50cm.</text>
</g>
<g font-size="1.9" fill="#505050">
<text x="154.6" y="53.1">6</text>
<text x="154.6" y="51.2">7</text>
<text x="154.6" y="49.3">8</text>
<text x="154.6" y="58.7">3</text>
<text x="154.6" y="56.9">4</text>
<text x="154.6" y="55">5</text>
<text x="154.6" y="62.5">1</text>
<text x="154.6" y="60.6">2</text>
</g>
<text font-size="1.9" fill="#800000" x="170.5" y="96.6">+</text>
<g font-size="1.6" fill="#505050">
<text x="62.4" y="43.6">1</text>
<text x="62.4" y="45.4">2</text>
<text x="62.4" y="47.3">3</text>
<text x="62.4" y="49.2">4</text>
<text x="62.4" y="51.1">5</text>
<text x="62.4" y="53">6</text>
<text x="62.4" y="54.9">7</text>
<text x="62.4" y="56.8">8</text>
<text x="62.4" y="58.7">9</text>
<text x="61.5" y="60.5">10</text>
<text x="61.5" y="62.4">11</text>
<text x="61.5" y="64.3">12</text>
<text x="61.5" y="66.2">13</text>
<text x="61.5" y="68.1">14</text>
<text x="61.5" y="70">15</text>
<text x="61.5" y="71.9">16</text>
<text x="61.5" y="73.8">17</text>
<text x="61.5" y="75.6">18</text>
<text x="61.5" y="77.5">19</text>
<text x="61.5" y="79.4">20</text>
<text x="61.5" y="81.3">21</text>
<text x="61.5" y="83.2">22</text>
<text x="61.5" y="85.1">23</text>
<text x="61.5" y="87">24</text>
<text x="61.5" y="88.9">25</text>
<text x="61.5" y="90.7">26</text>
<text x="61.5" y="92.6">27</text>
<text x="61.5" y="94.5">28</text>
<text x="61.5" y="96.4">29</text>
<text x="61.5" y="98.3">30</text>
<text x="61.5" y="100.2">31</text>
<text x="157.3" y="98.3">+</text>
<text x="157.3" y="100.2">-</text>
<text x="61.5" y="102.1">32</text>
<text x="61.5" y="104">33</text>
<text x="61.5" y="105.8">34</text>
<text x="61.5" y="107.7">35</text>
<text x="61.5" y="109.6">36</text>
<text x="61.5" y="111.5">37</text>
<text x="61.5" y="113.4">38</text>
<text x="61.5" y="115.3">39</text>
<text x="61.5" y="117.2">40</text>
<text x="61.5" y="119.1">41</text>
<text x="61.5" y="120.9">42</text>
<text x="61.5" y="122.8">43</text>
<text x="61.5" y="124.7">44</text>
<text x="61.5" y="126.6">45</text>
<text x="61.5" y="128.5">46</text>
<text x="61.5" y="130.4">47</text>
<text x="61.5" y="132.3">48</text>
<text x="61.5" y="134.2">49</text>
<text x="61.5" y="136.1">50</text>
<text x="61.5" y="137.9">51</text>
<text x="61.5" y="139.8">52</text>
<text x="61.5" y="141.7">53</text>
<text x="61.5" y="143.6">54</text>
<text x="61.5" y="145.5">55</text>
<text x="61.5" y="147.4">56</text>
<text x="61.5" y="149.3">57</text>
<text x="61.5" y="151.2">58</text>
<text x="61.5" y="153">59</text>
<text x="61.5" y="154.9">60</text>
<text x="61.5" y="156.8">61</text>
<text x="61.5" y="158.7">62</text>
<text x="61.5" y="160.6">63</text>
<text x="61.5" y="162.5">64</text>
<text x="61.5" y="164.4">65</text>
<text x="61.5" y="166.3">66</text>
<text x="61.5" y="168.1">67</text>
<text x="61.5" y="170">68</text>
</g>
<g font-size="1.5" fill="#505050">
<text x="238.8" y="36">CAT6 ETHERNET</text>
<text x="59.3" y="40.7">LLE.23142677</text>
<text x="59.3" y="39.2">CN1</text>
<text x="220.2" y="39.7">PIN LEMO</text>
<text x="231.3" y="39.7">ETHERNET</text>
<text x="245.8" y="39.7">COLOR</text>
<text x="260.7" y="39.7">SIGNAL</text>
<text x="70.6" y="46.4">GREEN</text>
<text x="117.8" y="46.4">10227.BK</text>
<text x="153.7" y="46.4">CN2</text>
<text x="222.7" y="47.3">11</text>
<text x="222.7" y="43.5">12</text>
<text x="232" y="43.5">CHASSIS</text>
<text x="234.5" y="47.3">1</text>
<text x="242.7" y="47.3">ORANGE/WHITE</text>
<text x="244.7" y="43.5">RED/BLUE</text>
<text x="258.6" y="43.5">ETH_CHASSIS</text>
<text x="259.7" y="47.3">ETH_DA_P</text>
<text x="38.6" y="53">FGN.0M.555.ZZC</text>
<text x="38.6" y="49.2">FGN.0M.555.ZZC</text>
<text x="38.6" y="51.1">FGN.0M.555.ZZC</text>
<text x="51.8" y="53">PIN3</text>
<text x="51.8" y="49.2">PIN1</text>
<text x="51.8" y="51.1">PIN2</text>
<text x="85.7" y="48.3">BROWN</text>
<text x="85.7" y="50.2">BROWN/WHITE</text>
<text x="85.7" y="52.1">BLUE/WHITE</text>
<text x="85.7" y="53.9">BLUE</text>
<text x="117.8" y="52.1">ETH_DB_N</text>
<text x="117.8" y="53.9">ETH_DC_N</text>
<text x="117.8" y="50.2">ETH_DD_P</text>
<text x="117.8" y="48.3">ETH_DD_N</text>
<text x="140.5" y="48.3">BROWN</text>
<text x="140.5" y="50.2">BROWN/WHITE</text>
<text x="140.5" y="52.1">GREEN</text>
<text x="140.5" y="53.9">BLUE/WHITE</text>
<text x="222.7" y="51.1">10</text>
<text x="234.5" y="51.1">2</text>
<text x="245.3" y="51.1">ORANGE</text>
<text x="259.6" y="51.1">ETH_DA_N</text>
<text x="38.6" y="54.9">FGN.0M.555.ZZC</text>
<text x="38.6" y="56.8">FGN.0M.555.ZZC</text>
<text x="38.6" y="58.7">FGN.0M.555.ZZC</text>
<text x="51.8" y="54.9">PIN4</text>
<text x="51.8" y="56.8">PIN5</text>
<text x="51.8" y="58.7">PIN6</text>
<text x="85.7" y="55.8">GREEN</text>
<text x="85.7" y="57.7">GREEN/WHITE</text>
<text x="85.7" y="59.6">ORANGE</text>
<text x="117.8" y="59.6">ETH_DA_N</text>
<text x="117.8" y="57.7">ETH_DB_P</text>
<text x="117.8" y="55.8">ETH_DC_P</text>
<text x="140.5" y="55.8">BLUE</text>
<text x="140.5" y="57.7">GREEN/WHITE</text>
<text x="140.5" y="59.6">ORANGE</text>
<text x="223.1" y="54.8">9</text>
<text x="223.1" y="58.6">7</text>
<text x="234.5" y="54.8">3</text>
<text x="234.5" y="58.6">4</text>
<text x="243.2" y="54.8">GREEN/WHITE</text>
<text x="246.4" y="58.6">BLUE</text>
<text x="259.7" y="54.8">ETH_DB_P</text>
<text x="259.7" y="58.6">ETH_DC_P</text>
<text x="38.6" y="60.5">FGN.0M.555.ZZC</text>
<text x="38.6" y="62.4">FGN.0M.555.ZZC</text>
<text x="51.8" y="60.5">PIN7</text>
<text x="51.8" y="62.4">PIN8</text>
<text x="70.6" y="63.4">RED/BLUE</text>
<text x="85.7" y="61.5">ORANGE/WHITE</text>
<text x="117.8" y="63.2">ETH_CHASSIS</text>
<text x="117.8" y="61.5">ETH_DA_P</text>
<text x="140.5" y="61.5">ORANGE/WHITE</text>
<text x="153.7" y="65.6">09455451564</text>
<text x="223.1" y="62.4">6</text>
<text x="234.5" y="62.4">5</text>
<text x="243.8" y="62.4">BLUE/WHITE</text>
<text x="259.6" y="62.4">ETH_DC_N</text>
<text x="117.8" y="69">Join shielding to chassis cables</text>
<text x="223.1" y="66.2">8</text>
<text x="223.1" y="69.9">5</text>
<text x="234.5" y="66.2">6</text>
<text x="234.5" y="69.9">7</text>
<text x="242.9" y="69.9">BROWN/WHITE</text>
<text x="245.8" y="66.2">GREEN</text>
<text x="259.6" y="66.2">ETH_DB_N</text>
<text x="259.6" y="69.9">ETH_DD_P</text>
<text x="223.1" y="73.7">4</text>
<text x="223.1" y="77.5">3</text>
<text x="232" y="77.5">CHASSIS</text>
<text x="234.5" y="73.7">8</text>
<text x="245.5" y="73.7">BROWN</text>
<text x="245.8" y="77.5">GREEN</text>
<text x="258.6" y="77.5">ETH_CHASSIS</text>
<text x="259.6" y="73.7">ETH_DD_N</text>
<text x="30.9" y="80.7" transform="rotate(-90 30.9 80.7)">Extract pin from original harness.</text>
<text x="32.5" y="80.7" transform="rotate(-90 32.5 80.7)">Crimp new cables using the correspondant pins</text>
<text x="70.6" y="95.5">PINK/GREEN</text>
<text x="155.6" y="95.5">PR-002A</text>
<text x="155.6" y="94">CN3</text>
<text x="220.2" y="94.5">PIN LEMO</text>
<text x="233.2" y="94.5">JACK</text>
<text x="237.4" y="90.7">POWER CONNECTOR</text>
<text x="245.8" y="94.5">COLOR</text>
<text x="260.7" y="94.5">SIGNAL</text>
<text x="70.6" y="97.4">YELLOW/PINK</text>
<text x="70.6" y="99.2">WHITE</text>
<text x="70.6" y="101.1">BROWN</text>
<text x="222.7" y="98.3">29</text>
<text x="234.3" y="98.3">+</text>
<text x="243.9" y="98.3">PINK/GREEN</text>
<text x="262" y="98.3">VIN</text>
<text x="222.7" y="102">30</text>
<text x="222.7" y="105.8">31</text>
<text x="234.3" y="102">+</text>
<text x="234.6" y="105.8">-</text>
<text x="243.4" y="102">YELLOW/PINK</text>
<text x="245.8" y="105.8">WHITE</text>
<text x="261.7" y="105.8">GND</text>
<text x="262" y="102">VIN</text>
<text x="222.7" y="109.6">32</text>
<text x="234.6" y="109.6">-</text>
<text x="245.5" y="109.6">BROWN</text>
<text x="261.7" y="109.6">GND</text>
</g>
<text font-size="1.5" fill="#800000" x="169" y="65.4">ETHERNET</text>
</svg>
